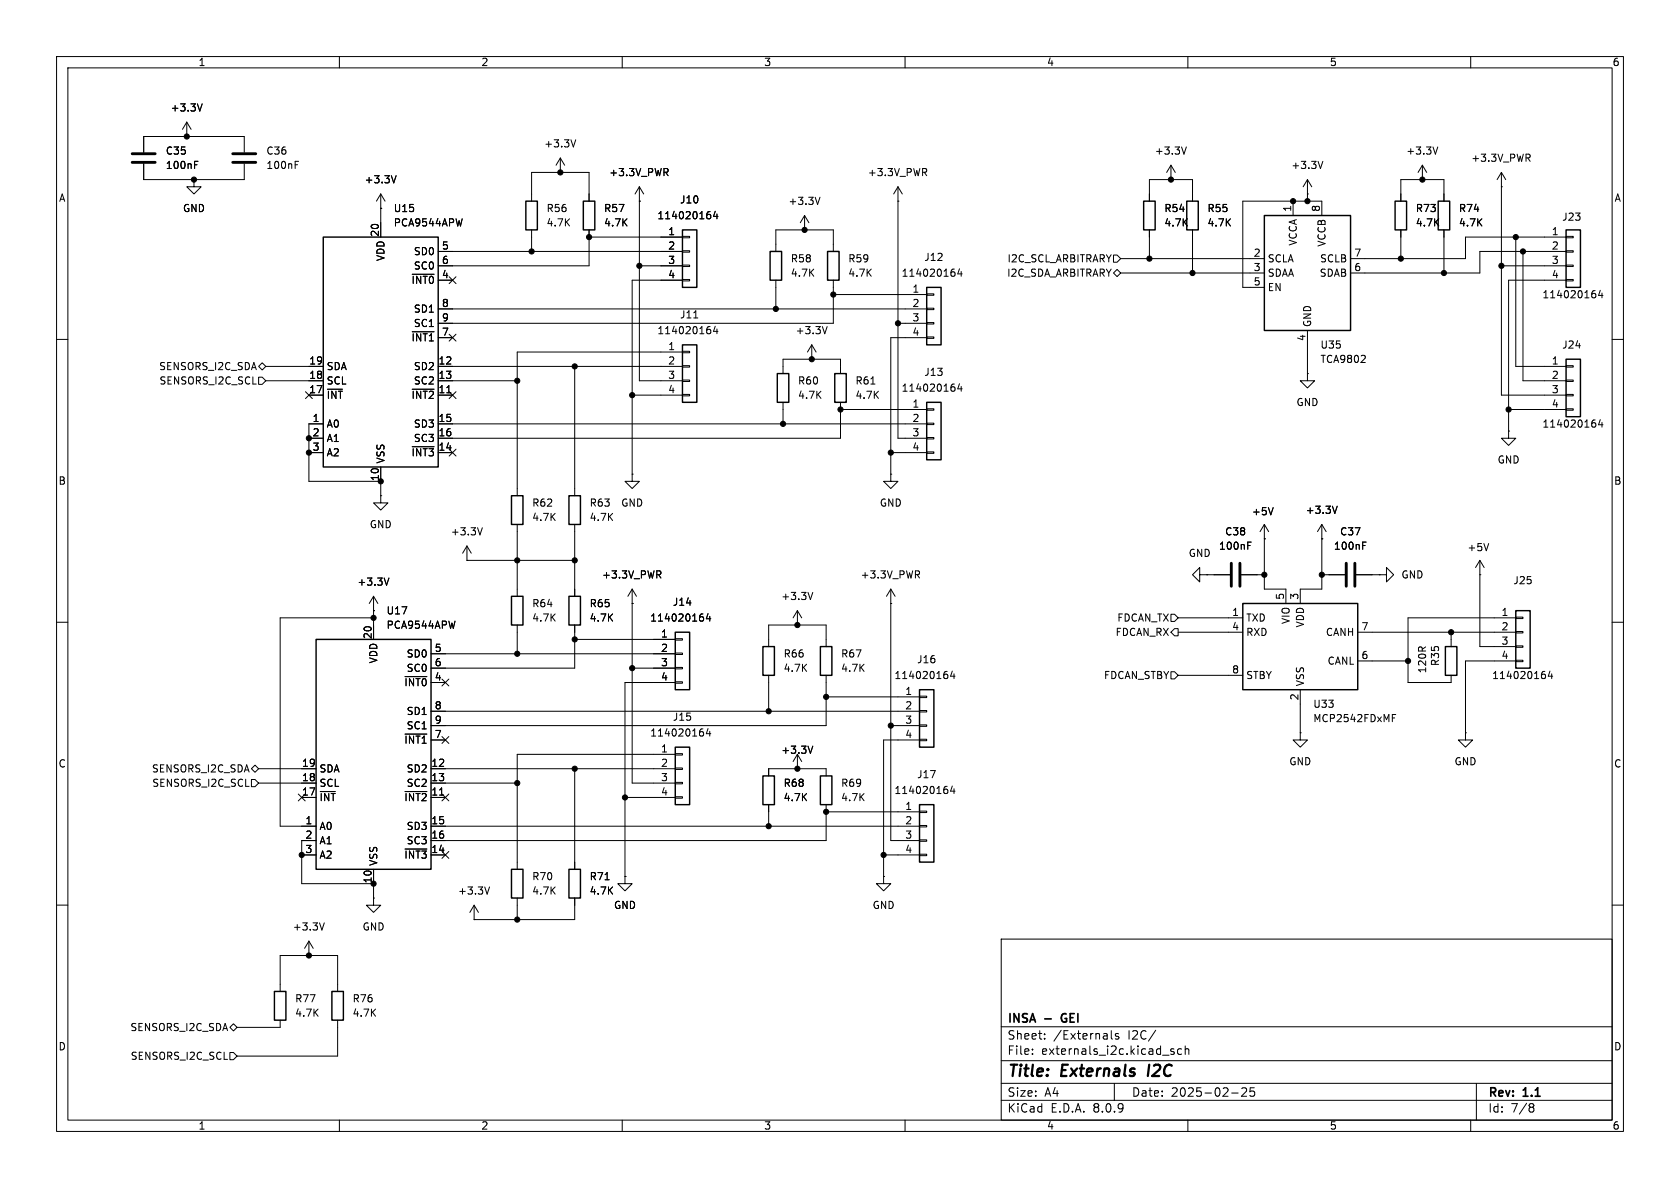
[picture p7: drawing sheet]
<svg xmlns="http://www.w3.org/2000/svg" width="297mm" height="210mm" viewBox="0 0 297 210" stroke-linecap="round" stroke-linejoin="round" font-family="sans-serif">
<g fill="none" stroke="#000" stroke-width=".18">
<path d="M10 10h277v190h-277zM12 12h273v186h-273zM35.7 18.4l-.4 1.2M60 10v2M110 10v2M160 10v2M210 10v2M260 10v2M25.4 26.9v-2.8h17.8v2.8M25.4 29v2.8h17.8v-2.8M33 24.1h.1M33 21.6l-.7 1.3"/>
<path d="M33 21.6v2.5M33 21.6l.8 1.3M34.3 31.8v1.2h1.3l-1.3 1.3-1.3-1.3h1.3M34.3 31.8h.1M34.4 29.1h.4M34.4 28.5h.6M52.2 29.1h.4M52.2 28.5h.6M67.3 36.8h.1M67.3 34.3v7.6M67.3 34.3l-.8 1.3M67.3 34.3l.8 1.3"/>
<path d="M70 31.1l-.4 1.2M81.7 38.7l-.3 1.2M94 35.6v-5.1h10.1v5.1M99.1 30.5h.1M99.1 27.9l-.8 1.3M99.1 27.9v2.6M99.1 27.9l.7 1.3M101.8 24.7l-.4 1.3M113 35.6h.1M113 33v34.3h7.6M113 33l-.7 1.3M113 33l.8 1.3"/>
<path d="M117.7 30.5l.4 .6M117.9 29.8l.2 .2-.1 .3-.1 .2M125.3 37.4h.2M125.4 37.9l.3 .2v.3l-.3 .3M126.4 37.3l-.3 1h.8M126.7 37.8v.9M142.2 38.1l-.7 1.3M142.2 38.1v2.5M142.2 38.1l.8 1.3M145 34.9l-.5 1.2M158.7 35.6h.1M158.7 33v44.5h5.1"/>
<path d="M158.7 33l-.7 1.3M158.7 33l.8 1.3M163.4 30.5l.4 .6M163.6 29.8l.2 .2v.3l-.2 .2M203.2 35.6v-3.8h7.6v3.8M207 31.8h.1M207 29.2l-.8 1.3M207 29.2v2.6M207 29.2l.8 1.3M209.7 26l-.4 1.2M228.6 35.6v2.5M231.1 34.3h.1"/>
<path d="M231.1 31.8l-.7 1.2M231.1 31.8v3.8M231.1 31.8l.8 1.2M233.7 38.1v-2.5h-14v15.2h3.8M233.9 28.5l-.5 1.3M247.6 35.6v-3.8h7.7v3.8M251.5 31.8h.1M251.5 29.2l-.8 1.3M251.5 29.2v2.6M251.5 29.2l.7 1.3M254.2 26l-.4 1.2M265.4 33h.1"/>
<path d="M265.4 30.5v39.4h11.5M265.4 30.5l-.7 1.3M265.4 30.5l.8 1.3M270.1 27.9l.4 .6M270.3 27.2l.2 .3-.1 .3-.1 .1M72.9 48.5h3.8M72.9 58.6h3.8M77.5 49.5h2.5M77.5 44.5h43.1M77.5 59.7h2.5M77.5 54.6h86.3M79.4 59.1l1.2 1.2"/>
<path d="M79.4 48.9l1.2 1.2M80.6 59.1l-1.2 1.2M80.6 48.9l-1.2 1.2M94 40.6v3.9M104.1 40.6v6.4h-26.6M104.1 41.9h16.5M113 47h7.6M120.6 49.4h1.3v.3h-1.3zM120.6 46.9h1.3v.2h-1.3zM120.6 44.3h1.3v.3h-1.3zM120.6 41.8h1.3v.2h-1.3zM120.6 49.5h-8.8v34.3"/>
<path d="M122.6 56.2h.8M125.3 57.7h.2M125.4 58.2l.3 .3v.3l-.3 .2M126.4 57.7l-.3 .9h.8M126.7 58.2v.8M137.2 44.5v-3.9h10.1v3.9M137.2 49.5v5.1M142.2 40.6h.1M146.2 57.7l-.4 1.3M147.3 49.5v7.7h-69.8M147.3 52.1h16.5M158.7 57.2h5.1"/>
<path d="M163.8 59.6h1.3v.2h-1.3zM163.8 57h1.3v.3h-1.3zM163.8 54.5h1.3v.2h-1.3zM163.8 51.9h1.3v.3h-1.3zM163.8 59.7h-6.3v24.1M168.5 47.6h.2M168.6 48.1l.2 .2v.3l-.2 .2M169.6 47.5l-.3 .9h.8M169.9 48v.8M196.8 45.1h.7l.6 .6-.6 .7h-.7zM196.8 48.3l.7-.7 .6 .7-.6 .6zM198.1 45.7h25.4"/>
<path d="M198.1 48.3h25.4M203.2 40.6v5.1M210.8 40.6v7.7M231.1 58.4v7.6M247.6 40.6v5.1M255.3 40.6v7.7M265.4 47h11.5M268 41.9v22.9h8.9M269.2 44.5v22.8h7.7M276.9 49.4h1.2v.3h-1.2zM276.9 46.9h1.2v.2h-1.2zM276.9 44.3h1.2v.3h-1.2z"/>
<path d="M276.9 41.8h1.2v.2h-1.2zM276.9 41.9h-17.8v3.8h-20.3M276.9 44.5h-15.3v3.8h-22.8M276.9 49.5h-10.2v26.7M281.8 51.4h.2M281.9 51.9l.2 .2v.3l-.2 .2M282.9 51.3l-.3 .9h.8M283.2 51.8v.8M10 60h2M45.7 64.8l.7-.7 .6 .7-.6 .6zM45.7 66.7h.7l.6 .6-.6 .6h-.7zM47 64.8h10.1"/>
<path d="M47 67.3h10.1M54 69.2l1.2 1.3M54.6 69.9h2.5M54.6 77.5h2.5M55.2 69.2l-1.2 1.3M57.1 74.9h-2.5v10.2h12.7M72.9 68.8h3.8M72.9 79h3.8M77.5 64.8h43.1M77.5 67.3h13.9M77.5 69.9h2.5M77.5 74.9h86.3"/>
<path d="M79 69.4h.7M79.4 79.4l1.2 1.2M79.4 69.2l1.2 1.3M80.6 79.4l-1.2 1.2M80.6 69.2l-1.2 1.3M101.6 64.8v22.8M111.8 69.9h8.8M120.6 69.7h1.3v.3h-1.3zM120.6 67.2h1.3v.2h-1.3zM120.6 64.6h1.3v.3h-1.3zM120.6 62.1h1.3v.3h-1.3zM120.6 62.2h-29.2v25.4"/>
<path d="M138.4 66v-2.5h10.2v2.5M138.4 71.1v3.8M143.5 63.5h.1M143.5 61l-.8 1.2M143.5 61v2.5M143.5 61l.8 1.2M148.6 72.4h15.2M148.6 71.1v6.4h-71.1M154 67.9h.7M163.8 79.9h1.3v.2h-1.3zM163.8 77.3h1.3v.3h-1.3zM163.8 74.8h1.3v.3h-1.3z"/>
<path d="M163.8 72.3h1.3v.2h-1.3zM168.5 67.9h.2M168.6 68.4l.2 .2v.3l-.2 .3M169.6 67.8l-.3 .9h.8M169.9 68.3v.9M231.1 66v1.3h1.3l-1.3 1.3-1.2-1.3h1.2M231.1 66h.1M240.6 64.1h.8M241.3 62.9v.5M266.7 76.2v1.3h1.3l-1.3 1.2-1.3-1.2h1.3M266.7 76.2h.1M266.7 72.4h10.2"/>
<path d="M276.9 72.3h1.2v.2h-1.2zM276.9 69.7h1.2v.3h-1.2zM276.9 67.2h1.2v.2h-1.2zM276.9 64.6h1.2v.3h-1.2zM281.8 74.2h.2M281.9 74.7l.2 .3v.3l-.2 .2M282.9 74.2l-.3 .9h.8M283.2 74.7v.8M285 60h2M54.6 80h2.5M67.3 87.6v1.3h1.3l-1.3 1.3-1.3-1.3h1.3M67.3 87.6h.1"/>
<path d="M67.3 82.6v5M77.5 80h2.5M82.5 99.1h.1M82.5 96.5l-.7 1.3M82.5 96.5v2.6M82.5 96.5l.8 1.3M82.5 99.1h19.1M85.3 93.3l-.5 1.3M91.4 92.7v12.7M101.6 92.7v12.7M111.8 83.8v1.3h1.2l-1.2 1.3-1.3-1.3h1.3M111.8 83.8h.1"/>
<path d="M157.5 83.8v1.3h1.2l-1.2 1.3-1.3-1.3h1.3M157.5 83.8h.1M157.5 80h6.3M220.6 96.4h.4M220.6 95.8h.6M223.5 95.3h.1M223.5 92.7l-.7 1.3M223.5 92.7v11.4h3.8v2.6M223.5 92.7l.8 1.3M225.1 89.7l-.4 1.3M233.7 95.3h.1M233.7 92.7v11.4h-3.8v2.6"/>
<path d="M233.7 92.7l-.8 1.3M233.7 92.7l.7 1.3M236.4 89.5l-.4 1.2M240.9 96.4h.4M240.9 95.8h.6M261.6 99.1l-.7 1.2M261.6 99.1v15.2h6.4M261.6 99.1l.8 1.2M263.2 96.1l-.4 1.3M10 110h2M66 108h.1M66 109.2h-16.5v36.9h6.4"/>
<path d="M66 105.4v7.6M66 105.4l-.7 1.3M66 105.4l.8 1.3M68.8 102.2l-.5 1.2M71.6 119.6h3.9M76.2 115.6h43.2M80.4 109.8l-.3 1.3M91.4 110.5v5.1M101.6 110.5v7.6h-25.4M101.6 113h17.8M111.8 106.7h.1M111.8 104.1v34.3h7.6"/>
<path d="M111.8 118.1h7.6M111.8 104.1l-.8 1.3M111.8 104.1l.7 1.3M116.4 101.6l.4 .6M116.6 100.9l.2 .3v.3l-.2 .1M119.4 118h1.2v.2h-1.2zM119.4 115.4h1.2v.3h-1.2zM119.4 112.9h1.2v.3h-1.2zM124 108.5h.3M124.1 109l.3 .3v.3l-.3 .2M125.2 108.5l-.3 .9h.8M125.5 109v.8"/>
<path d="M135.9 114.3v-3.8h10.1v3.8M135.9 119.4v6.3M141 110.5h.1M141 108v2.5M141 108l-.8 1.2M141 108l.7 1.2M143.7 104.7l-.4 1.3M146 119.4v8.9h-69.8M157.5 106.7h.1M157.5 104.1v44.5h5.1M157.5 104.1l-.8 1.3M157.5 104.1l.7 1.3"/>
<path d="M162.1 101.6l.5 .6M162.3 100.9l.3 .3-.1 .3-.2 .1M167.2 118.7h.2M167.3 119.2l.3 .2v.3l-.3 .3M168.4 118.6l-.3 .9h.7M168.7 119.1v.9M207 118.7h.6l.7 .7-.7 .6h-.6zM207 108.6h.6l.7 .6-.7 .7h-.6zM207.6 111.1h.7v1.3h-.7l-.6-.6zM208.3 109.2h11.4M208.3 111.8h11.4M208.3 119.4h11.4"/>
<path d="M212.1 101.6v-1.3l-1.3 1.3 1.3 1.3v-1.3h1.3M213.4 101.6h.1M213.4 101.6h4M219.5 101.6h4M233.7 101.6h4M239.8 101.6h4M240 111.8h28M240 116.8h8.9M243.8 101.6h1.3v-1.3l1.3 1.3-1.3 1.3v-1.3M243.8 101.6h.1M256.5 111.8v2.5M261.6 101.6h.1"/>
<path d="M268 116.7h1.2v.3h-1.2zM268 114.2h1.2v.2h-1.2zM268 111.6h1.2v.3h-1.2zM268 109.1h1.2v.2h-1.2zM268 109.2h-19.1v11.5h7.6v-1.3M268 116.8h-8.9v12.7M272.9 118.7h.2M273 119.2l.2 .2v.3l-.2 .3M274 118.6l-.3 .9h.8M274.3 119.1v.9M285 110h2M44.4 137.8h.7l.6 .6-.6 .7h-.7z"/>
<path d="M44.4 135.9l.7-.6 .6 .6-.6 .6zM45.7 135.9h10.2M45.7 138.4h10.2M71.6 139.9h3.9M71.6 129.8h3.9M76.2 135.9h43.2M76.2 138.4h15.2M76.2 120.7h2.5M76.2 130.8h2.5M76.2 125.7h86.4M78.1 120l1.2 1.3M78.1 130.2l1.2 1.2"/>
<path d="M79.3 120l-1.2 1.3M79.3 130.2l-1.2 1.2M101.6 135.9v17.8M119.4 120.5h1.2v.3h-1.2zM119.4 138.3h1.2v.3h-1.2zM119.4 135.8h1.2v.2h-1.2zM119.4 133.2h1.2v.3h-1.2zM119.4 120.7h-8.9v34.2M119.4 133.4h-28v20.3M124 128.8h.3M124.1 129.3l.3 .3v.3l-.3 .2M125.2 128.8l-.3 .9h.8"/>
<path d="M125.5 129.3v.8M135.9 137.2v-1.3h10.1v1.3M141 135.9h.1M141 133.4l-.8 1.2M141 133.4v2.5M141 133.4l.7 1.2M143.7 131.9l-.4 1.3M146 123.2h16.6M157.5 128.3h5.1M162.6 130.7h1.2v.2h-1.2zM162.6 128.1h1.2v.3h-1.2zM162.6 125.6h1.2v.3h-1.2z"/>
<path d="M162.6 123.1h1.2v.2h-1.2zM162.6 130.8h-6.4v24.1M167.2 139h.2M167.3 139.5l.3 .2v.3l-.3 .3M168.4 138.9l-.3 1h.7M168.7 139.4v.9M229.9 129.5v1.3h1.2l-1.2 1.3-1.3-1.3h1.3M229.9 129.5h.1M229.9 121.9v7.6M246.1 126.9h.5M246.1 126.3h.6M259.1 129.5v1.3h1.2l-1.2 1.3-1.3-1.3h1.3"/>
<path d="M259.1 129.5h.1M52.7 140.4l1.2 1.2M53.3 141h2.6M53.3 151.1h2.6M53.9 140.4l-1.2 1.2M55.9 148.6h-2.6v7.6h12.7M66 158.8v1.2h1.3l-1.3 1.3-1.2-1.3h1.2M66 158.8h.1M66 153.7v5.1M71.6 150.1h3.9M76.2 146.1h86.4M76.2 141h2.5"/>
<path d="M76.2 151.1h2.5M77.7 140.6h.7M78.1 150.5l1.2 1.2M78.1 140.4l1.2 1.2M79.3 150.5l-1.2 1.2M79.3 140.4l-1.2 1.2M86.5 156.8l-.4 1.3M91.4 158.8v3.8M101.6 158.8v3.8h-17.8M107 155.5h.7M110.5 154.9v1.3h1.3l-1.3 1.3-1.3-1.3h1.3M110.5 154.9h.1"/>
<path d="M110.5 141h8.9M119.4 140.8h1.2v.3h-1.2zM135.9 142.2v3.9M146 142.2v6.4h-69.8M146 143.5h16.6M156.2 154.9v1.3h1.3l-1.3 1.3-1.3-1.3h1.3M156.2 154.9h.1M156.2 151.1h6.4M162.6 151h1.2v.3h-1.2zM162.6 148.5h1.2v.2h-1.2zM162.6 145.9h1.2v.3h-1.2zM162.6 143.4h1.2v.2h-1.2z"/>
<path d="M10 160h2M49.5 175.3v-6.4h10.2v6.4M54.6 168.9h.1M54.6 166.4l-.8 1.2M54.6 166.4v2.5M54.6 166.4l.8 1.2M57.3 163.1l-.4 1.3M83.8 162.6h.1M83.8 160l-.7 1.3M83.8 160v2.6M83.8 160l.8 1.3M177 166h108v32h-108z"/>
<path d="M285 160h2M40.6 181.6l.7-.6 .6 .6-.6 .6zM40.6 186.1h.7l.6 .6-.6 .6h-.7zM49.5 180.3v1.3h-7.6M59.7 180.3v6.4h-17.8M60 198v2M110 198v2M160 198v2M177 194.5h108M177 191.5h108M177 187.5h108M177 181.5h108"/>
<path d="M182.5 186.3v.1M182.5 185.5v.1M184.7 183.6v.1M184.7 182.8v.1M196.5 182.2v1.3l.2 .2M197 191.5v3M197.7 182.8l-.3-.1-.2 .2v.2l.5 .2v.3h-.5M204.3 182.1l-1.3 2M207.5 185.5l-.3-.1-.2 .2v.2l.5 .2v.3h-.5M208.9 185.5l-.4-.1-.3 .3v.4l.1 .2h.6M209.5 185.5l.2-.1 .4 .1 .1 .9M209.5 184.9v1.5"/>
<path d="M210 198v2M217.7 193.2h1.2M219.5 192.4l.6-.1 .2 .1 .1 .3-.9 1.1h.9M221.7 192.3h-.7v.7l.2-.1h.5l.1 .3-.1 .5-.2 .1-.5-.1M260 198v2M261 191.5v6.5M270.6 195.1l.4 .1 .2 .2-.3 .3M270.6 195.7h.3M270.9 195.7l.2 .2 .1 .4-.2 .2-.4 .1"/>
</g>
<path d="M203.2 188.2l-.3 2" fill="none" stroke="#000" stroke-width=".4"/>
<path d="M187.8 179.4l-.2 .4 .2 .7" fill="none" stroke="#000" stroke-width=".3"/>
<g fill="none" stroke="#000" stroke-width=".25">
<path d="M93 35.6h2v5h-2zM103.1 35.6h2.1v5h-2.1zM202.2 35.6h2v5h-2zM209.8 35.6h2v5h-2zM223.5 38.1h15.3v20.3h-15.3zM246.6 35.6h2.1v5h-2.1zM254.3 35.6h2v5h-2zM57.1 41.9h20.4v40.7h-20.4zM120.6 40.6h2.6v10.2h-2.6zM136.1 44.5h2.1v5h-2.1zM146.3 44.5h2v5h-2zM163.8 50.8h2.6v10.2h-2.6z"/>
<path d="M276.9 40.6h2.5v10.2h-2.5zM120.6 61h2.6v10.1h-2.6zM137.4 66h2v5.1h-2zM147.6 66h2v5.1h-2zM163.8 71.1h2.6v10.2h-2.6zM276.9 63.5h2.5v10.2h-2.5zM90.4 87.6h2.1v5.1h-2.1zM100.6 87.6h2v5.1h-2zM55.9 113h20.3v40.7h-20.3zM90.4 105.4h2.1v5.1h-2.1zM100.6 105.4h2v5.1h-2zM119.4 111.8h2.5v10.1h-2.5z"/>
<path d="M134.9 114.3h2v5.1h-2zM145 114.3h2.1v5.1h-2.1zM219.7 106.7h20.3v15.2h-20.3zM255.5 114.3h2.1v5.1h-2.1zM268 108h2.5v10.1h-2.5zM119.4 132.1h2.5v10.1h-2.5zM134.9 137.2h2v5h-2zM145 137.2h2.1v5h-2.1zM162.6 121.9h2.5v10.2h-2.5zM90.4 153.7h2.1v5.1h-2.1zM100.6 153.7h2v5.1h-2zM162.6 142.2h2.5v10.2h-2.5z"/>
<path d="M48.5 175.3h2v5h-2zM58.7 175.3h2v5h-2z"/>
</g>
<path d="M23.4 28.7h4M23.4 27.2h4M41.1 28.7h4.1M41.1 27.2h4.1M217.7 99.6v4M219.2 99.6v4M238 99.6v4M239.5 99.6v4" fill="none" stroke="#000" stroke-width=".51"/>
<g fill="#000" stroke="#000" stroke-width=".18">
<circle cx="33" cy="24.1" r=".46"/>
<circle cx="34.3" cy="31.8" r=".46"/>
<circle cx="99.1" cy="30.5" r=".46"/>
<circle cx="207" cy="31.8" r=".46"/>
<circle cx="228.6" cy="35.6" r=".46"/>
<circle cx="231.1" cy="35.6" r=".46"/>
<circle cx="251.5" cy="31.8" r=".46"/>
<circle cx="94" cy="44.5" r=".46"/>
<circle cx="104.1" cy="41.9" r=".46"/>
<circle cx="113" cy="47" r=".46"/>
<circle cx="137.2" cy="54.6" r=".46"/>
<circle cx="142.2" cy="40.6" r=".46"/>
<circle cx="147.3" cy="52.1" r=".46"/>
<circle cx="158.7" cy="57.2" r=".46"/>
<circle cx="203.2" cy="45.7" r=".46"/>
<circle cx="210.8" cy="48.3" r=".46"/>
<circle cx="247.6" cy="45.7" r=".46"/>
<circle cx="255.3" cy="48.3" r=".46"/>
<circle cx="265.4" cy="47" r=".46"/>
<circle cx="268" cy="41.9" r=".46"/>
<circle cx="269.2" cy="44.5" r=".46"/>
<circle cx="54.6" cy="77.5" r=".46"/>
<circle cx="91.4" cy="67.3" r=".46"/>
<circle cx="101.6" cy="64.8" r=".46"/>
<circle cx="111.8" cy="69.9" r=".46"/>
<circle cx="138.4" cy="74.9" r=".46"/>
<circle cx="143.5" cy="63.5" r=".46"/>
<circle cx="148.6" cy="72.4" r=".46"/>
<circle cx="266.7" cy="72.4" r=".46"/>
<circle cx="54.6" cy="80" r=".46"/>
<circle cx="67.3" cy="85.1" r=".46"/>
<circle cx="91.4" cy="99.1" r=".46"/>
<circle cx="101.6" cy="99.1" r=".46"/>
<circle cx="157.5" cy="80" r=".46"/>
<circle cx="66" cy="109.2" r=".46"/>
<circle cx="91.4" cy="115.6" r=".46"/>
<circle cx="101.6" cy="113" r=".46"/>
<circle cx="111.8" cy="118.1" r=".46"/>
<circle cx="141" cy="110.5" r=".46"/>
<circle cx="223.5" cy="101.6" r=".46"/>
<circle cx="233.7" cy="101.6" r=".46"/>
<circle cx="248.9" cy="116.8" r=".46"/>
<circle cx="256.5" cy="111.8" r=".46"/>
<circle cx="91.4" cy="138.4" r=".46"/>
<circle cx="101.6" cy="135.9" r=".46"/>
<circle cx="135.9" cy="125.7" r=".46"/>
<circle cx="141" cy="135.9" r=".46"/>
<circle cx="146" cy="123.2" r=".46"/>
<circle cx="157.5" cy="128.3" r=".46"/>
<circle cx="53.3" cy="151.1" r=".46"/>
<circle cx="66" cy="156.2" r=".46"/>
<circle cx="110.5" cy="141" r=".46"/>
<circle cx="135.9" cy="146.1" r=".46"/>
<circle cx="146" cy="143.5" r=".46"/>
<circle cx="156.2" cy="151.1" r=".46"/>
<circle cx="54.6" cy="168.9" r=".46"/>
<circle cx="91.4" cy="162.6" r=".46"/>
</g>
<g font-size="2.8">
<text x="178" y="190.9">Title:</text>
<text x="187.7" y="190.9">Externals</text>
<text x="203.8" y="190.9">I2C</text>
</g>
<g font-size="2.1">
<text x="178" y="184">Sheet:</text>
<text x="178" y="181.2">INSA</text>
<text x="184.7" y="181.2">-</text>
<text x="186.2" y="184">/Externals</text>
<text x="188.3" y="181.2">GEI</text>
<text x="199.5" y="184">I2C/</text>
<text x="178" y="186.7">File:</text>
<text x="184.1" y="186.7">externals_i2c.kicad_sch</text>
<text x="178" y="196.9">KiCad</text>
<text x="178" y="194.1">Size:</text>
<text x="184.7" y="194.1">A4</text>
<text x="185.7" y="196.9">E.D.A.</text>
<text x="193.3" y="196.9">8.0.9</text>
<text x="200" y="194.1">Date:</text>
<text x="207" y="194.1">2025-02-25</text>
<text x="263" y="194.3">Rev:</text>
<text x="263" y="196.9">Id:</text>
<text x="267.1" y="196.9">7/8</text>
<text x="269.4" y="194.3">1.1</text>
</g>
<g font-size="1.8">
<text x="35" y="11.9">1</text>
<text x="85" y="11.9">2</text>
<text x="135" y="11.9">3</text>
<text x="185" y="11.9">4</text>
<text x="235" y="11.9">5</text>
<text x="285" y="11.9">6</text>
<text x="30.1" y="19.9">+3.3V</text>
<text x="29.2" y="27.5">C35</text>
<text x="47" y="27.5">C36</text>
<text x="96.1" y="26.3">+3.3V</text>
<text x="204.1" y="27.5">+3.3V</text>
<text x="248.5" y="27.5">+3.3V</text>
<text x="260" y="28.8">+3.3V_PWR</text>
<text x="10.3" y="35.9">A</text>
<text x="29.2" y="30.1">100nF</text>
<text x="47" y="30.1">100nF</text>
<text x="64.4" y="32.6">+3.3V</text>
<text x="107.6" y="31.3">+3.3V_PWR</text>
<text x="153.3" y="31.3">+3.3V_PWR</text>
<text x="228.2" y="30.1">+3.3V</text>
<text x="285.3" y="35.9">A</text>
<text x="32.3" y="37.7">GND</text>
<text x="67.1" y="42" transform="rotate(-90 67.1 42)">20</text>
<text x="69.5" y="37.7">U15</text>
<text x="69.5" y="40.2">PCA9544APW</text>
<text x="96.5" y="37.7">R56</text>
<text x="96.5" y="40.2">4.7K</text>
<text x="106.7" y="37.7">R57</text>
<text x="106.7" y="40.2">4.7K</text>
<text x="116.1" y="39">114020164</text>
<text x="118" y="41.7">1</text>
<text x="120.1" y="36.2">J10</text>
<text x="139.3" y="36.4">+3.3V</text>
<text x="205.7" y="37.7">R54</text>
<text x="205.7" y="40.2">4.7K</text>
<text x="213.4" y="37.7">R55</text>
<text x="213.4" y="40.2">4.7K</text>
<text x="228.3" y="37.5" transform="rotate(-90 228.3 37.5)">1</text>
<text x="233.4" y="37.5" transform="rotate(-90 233.4 37.5)">8</text>
<text x="250.2" y="37.7">R73</text>
<text x="250.2" y="40.2">4.7K</text>
<text x="257.8" y="37.7">R74</text>
<text x="257.8" y="40.2">4.7K</text>
<text x="274.2" y="41.7">1</text>
<text x="276.1" y="39.2">J23</text>
<text x="68.2" y="46.2" transform="rotate(-90 68.2 46.2)">VDD</text>
<text x="73.1" y="45.3">SD0</text>
<text x="73.1" y="47.9">SC0</text>
<text x="78" y="44.2">5</text>
<text x="78" y="46.7">6</text>
<text x="118" y="44.2">2</text>
<text x="118" y="46.7">3</text>
<text x="139.7" y="46.6">R58</text>
<text x="149.9" y="46.6">R59</text>
<text x="163.3" y="46.3">J12</text>
<text x="178" y="46.6">I2C_SCL_ARBITRARY</text>
<text x="221.5" y="45.5">2</text>
<text x="224" y="46.6">SCLA</text>
<text x="229.5" y="43.5" transform="rotate(-90 229.5 43.5)">VCCA</text>
<text x="233.3" y="46.6">SCLB</text>
<text x="234.5" y="43.7" transform="rotate(-90 234.5 43.7)">VCCB</text>
<text x="239.3" y="45.5">7</text>
<text x="274.2" y="44.2">2</text>
<text x="274.2" y="46.7">3</text>
<text x="72.6" y="50.4">~{INT0}</text>
<text x="78" y="49.3">4</text>
<text x="118" y="49.3">4</text>
<text x="139.7" y="49.1">4.7K</text>
<text x="149.9" y="49.1">4.7K</text>
<text x="159.3" y="49.1">114020164</text>
<text x="161.2" y="51.8">1</text>
<text x="178" y="49.1">I2C_SDA_ARBITRARY</text>
<text x="221.5" y="48">3</text>
<text x="221.5" y="50.5">5</text>
<text x="224" y="49.1">SDAA</text>
<text x="224" y="51.7">EN</text>
<text x="233.2" y="49.1">SDAB</text>
<text x="239.3" y="48">6</text>
<text x="272.6" y="52.9">114020164</text>
<text x="274.2" y="49.3">4</text>
<text x="73.1" y="55.5">SD1</text>
<text x="73.1" y="58">SC1</text>
<text x="78" y="59.4">7</text>
<text x="78" y="54.4">8</text>
<text x="78" y="56.9">9</text>
<text x="116.1" y="59.3">114020164</text>
<text x="120.1" y="56.5">J11</text>
<text x="140.6" y="59.3">+3.3V</text>
<text x="161.2" y="54.4">2</text>
<text x="161.2" y="56.9">3</text>
<text x="161.2" y="59.4">4</text>
<text x="232" y="57.9" transform="rotate(-90 232 57.9)">GND</text>
<text x="28" y="65.6">SENSORS_I2C_SDA</text>
<text x="54.6" y="64.5">19</text>
<text x="57.7" y="65.6">SDA</text>
<text x="72.6" y="60.6">~{INT1}</text>
<text x="73.1" y="65.6">SD2</text>
<text x="77.4" y="64.5">12</text>
<text x="118" y="62">1</text>
<text x="118" y="64.5">2</text>
<text x="230.9" y="60.4" transform="rotate(-90 230.9 60.4)">4</text>
<text x="233.3" y="61.8">U35</text>
<text x="233.3" y="64.4">TCA9802</text>
<text x="274.2" y="64.5">1</text>
<text x="276.1" y="61.8">J24</text>
<text x="28.1" y="68.2">SENSORS_I2C_SCL</text>
<text x="54.6" y="69.6">17</text>
<text x="54.6" y="67.1">18</text>
<text x="57.7" y="70.7">~{INT}</text>
<text x="57.7" y="68.2">SCL</text>
<text x="72.6" y="70.7">~{INT2}</text>
<text x="73.1" y="68.2">SC2</text>
<text x="77.4" y="69.6">11</text>
<text x="77.4" y="67.1">13</text>
<text x="118" y="67.1">3</text>
<text x="118" y="69.6">4</text>
<text x="141" y="68.2">R60</text>
<text x="141" y="70.7">4.7K</text>
<text x="151.1" y="68.2">R61</text>
<text x="151.1" y="70.7">4.7K</text>
<text x="159.3" y="69.4">114020164</text>
<text x="163.3" y="66.6">J13</text>
<text x="229.1" y="72">GND</text>
<text x="274.2" y="67.1">2</text>
<text x="274.2" y="69.6">3</text>
<text x="55.2" y="74.7">1</text>
<text x="55.2" y="77.2">2</text>
<text x="57.7" y="75.8">A0</text>
<text x="73.1" y="75.8">SD3</text>
<text x="77.4" y="74.7">15</text>
<text x="77.4" y="77.2">16</text>
<text x="161.2" y="72.1">1</text>
<text x="161.2" y="74.7">2</text>
<text x="161.2" y="77.2">3</text>
<text x="272.6" y="75.8">114020164</text>
<text x="274.2" y="72.1">4</text>
<text x="55.2" y="79.8">3</text>
<text x="57.7" y="78.3">A1</text>
<text x="57.7" y="80.9">A2</text>
<text x="68.2" y="82" transform="rotate(-90 68.2 82)">VSS</text>
<text x="72.6" y="80.9">~{INT3}</text>
<text x="73.1" y="78.3">SC3</text>
<text x="77.4" y="79.8">14</text>
<text x="161.2" y="79.8">4</text>
<text x="264.7" y="82.1">GND</text>
<text x="10.3" y="85.9">B</text>
<text x="67.1" y="85.1" transform="rotate(-90 67.1 85.1)">10</text>
<text x="94" y="89.8">R62</text>
<text x="104.1" y="89.8">R63</text>
<text x="109.7" y="89.8">GND</text>
<text x="155.4" y="89.8">GND</text>
<text x="285.3" y="85.9">B</text>
<text x="65.3" y="93.6">GND</text>
<text x="79.6" y="94.8">+3.3V</text>
<text x="94" y="92.3">4.7K</text>
<text x="104.1" y="92.3">4.7K</text>
<text x="216.5" y="94.8">C38</text>
<text x="221.2" y="91.3">+5V</text>
<text x="230.7" y="91">+3.3V</text>
<text x="236.8" y="94.8">C37</text>
<text x="210.1" y="98.7">GND</text>
<text x="215.4" y="97.4">100nF</text>
<text x="235.7" y="97.4">100nF</text>
<text x="259.3" y="97.6">+5V</text>
<text x="63.1" y="103.7">+3.3V</text>
<text x="94" y="107.5">R64</text>
<text x="104.1" y="107.5">R65</text>
<text x="106.3" y="102.5">+3.3V_PWR</text>
<text x="118.9" y="107.3">J14</text>
<text x="138" y="106.3">+3.3V</text>
<text x="152.1" y="102.5">+3.3V_PWR</text>
<text x="227.1" y="106.1" transform="rotate(-90 227.1 106.1)">5</text>
<text x="229.6" y="106.1" transform="rotate(-90 229.6 106.1)">3</text>
<text x="247.7" y="102.5">GND</text>
<text x="267.4" y="103.5">J25</text>
<text x="65.8" y="113.1" transform="rotate(-90 65.8 113.1)">20</text>
<text x="68.2" y="108.8">U17</text>
<text x="68.2" y="111.4">PCA9544APW</text>
<text x="94" y="110.1">4.7K</text>
<text x="104.1" y="110.1">4.7K</text>
<text x="114.9" y="110.1">114020164</text>
<text x="116.8" y="112.8">1</text>
<text x="197.1" y="112.6">FDCAN_RX</text>
<text x="197.4" y="110.1">FDCAN_TX</text>
<text x="217.7" y="109">1</text>
<text x="217.7" y="111.5">4</text>
<text x="220.2" y="110.1">TXD</text>
<text x="220.2" y="112.6">RXD</text>
<text x="228.2" y="110.4" transform="rotate(-90 228.2 110.4)">VIO</text>
<text x="230.7" y="111" transform="rotate(-90 230.7 111)">VDD</text>
<text x="234.3" y="112.6">CANH</text>
<text x="240.6" y="111.5">7</text>
<text x="265.4" y="109">1</text>
<text x="265.4" y="111.5">2</text>
<text x="66.9" y="117.4" transform="rotate(-90 66.9 117.4)">VDD</text>
<text x="71.8" y="116.4">SD0</text>
<text x="71.8" y="119">SC0</text>
<text x="76.8" y="115.3">5</text>
<text x="76.8" y="117.9">6</text>
<text x="116.8" y="115.3">2</text>
<text x="116.8" y="117.9">3</text>
<text x="138.4" y="116.4">R66</text>
<text x="138.4" y="119">4.7K</text>
<text x="148.6" y="116.4">R67</text>
<text x="148.6" y="119">4.7K</text>
<text x="162" y="117.4">J16</text>
<text x="217.7" y="119.1">8</text>
<text x="234.6" y="117.7">CANL</text>
<text x="240.6" y="116.6">6</text>
<text x="252.3" y="119.1" transform="rotate(-90 252.3 119.1)">120R</text>
<text x="254.6" y="117.8" transform="rotate(-90 254.6 117.8)">R35</text>
<text x="265.4" y="114">3</text>
<text x="265.4" y="116.6">4</text>
<text x="71.4" y="121.5">~{INT0}</text>
<text x="76.8" y="120.4">4</text>
<text x="76.8" y="125.5">8</text>
<text x="116.8" y="120.4">4</text>
<text x="158" y="120.2">114020164</text>
<text x="159.9" y="122.9">1</text>
<text x="159.9" y="125.5">2</text>
<text x="195.1" y="120.2">FDCAN_STBY</text>
<text x="220.2" y="120.2">STBY</text>
<text x="229.6" y="123.9" transform="rotate(-90 229.6 123.9)">2</text>
<text x="230.7" y="121.4" transform="rotate(-90 230.7 121.4)">VSS</text>
<text x="232.1" y="125.3">U33</text>
<text x="263.7" y="120.2">114020164</text>
<text x="71.4" y="131.7">~{INT1}</text>
<text x="71.8" y="126.6">SD1</text>
<text x="71.8" y="129.1">SC1</text>
<text x="76.8" y="130.6">7</text>
<text x="76.8" y="128">9</text>
<text x="114.9" y="130.4">114020164</text>
<text x="118.9" y="127.6">J15</text>
<text x="159.9" y="128">3</text>
<text x="159.9" y="130.6">4</text>
<text x="232.1" y="127.9">MCP2542FDxMF</text>
<text x="10.3" y="135.9">C</text>
<text x="26.8" y="136.8">SENSORS_I2C_SDA</text>
<text x="53.3" y="135.6">19</text>
<text x="56.4" y="136.8">SDA</text>
<text x="71.8" y="136.8">SD2</text>
<text x="76.2" y="135.6">12</text>
<text x="116.8" y="133.1">1</text>
<text x="116.8" y="135.6">2</text>
<text x="138" y="133.5">+3.3V</text>
<text x="162" y="137.8">J17</text>
<text x="227.8" y="135.5">GND</text>
<text x="257" y="135.5">GND</text>
<text x="285.3" y="135.9">C</text>
<text x="26.8" y="139.3">SENSORS_I2C_SCL</text>
<text x="53.3" y="140.7">17</text>
<text x="53.3" y="138.2">18</text>
<text x="56.4" y="141.8">~{INT}</text>
<text x="56.4" y="139.3">SCL</text>
<text x="71.4" y="141.8">~{INT2}</text>
<text x="71.8" y="139.3">SC2</text>
<text x="76.2" y="140.7">11</text>
<text x="76.2" y="138.2">13</text>
<text x="116.8" y="138.2">3</text>
<text x="116.8" y="140.7">4</text>
<text x="138.4" y="139.3">R68</text>
<text x="138.4" y="141.8">4.7K</text>
<text x="148.6" y="139.3">R69</text>
<text x="148.6" y="141.8">4.7K</text>
<text x="158" y="140.6">114020164</text>
<text x="159.9" y="143.3">1</text>
<text x="53.9" y="145.8">1</text>
<text x="53.9" y="148.3">2</text>
<text x="56.4" y="146.9">A0</text>
<text x="56.4" y="149.5">A1</text>
<text x="71.8" y="146.9">SD3</text>
<text x="71.8" y="149.5">SC3</text>
<text x="76.2" y="145.8">15</text>
<text x="76.2" y="148.3">16</text>
<text x="159.9" y="145.8">2</text>
<text x="159.9" y="148.3">3</text>
<text x="53.9" y="150.9">3</text>
<text x="56.4" y="152">A2</text>
<text x="66.9" y="153.2" transform="rotate(-90 66.9 153.2)">VSS</text>
<text x="71.4" y="152">~{INT3}</text>
<text x="76.2" y="150.9">14</text>
<text x="94" y="155.8">R70</text>
<text x="104.1" y="155.8">R71</text>
<text x="159.9" y="150.9">4</text>
<text x="65.8" y="156.3" transform="rotate(-90 65.8 156.3)">10</text>
<text x="80.9" y="158.3">+3.3V</text>
<text x="94" y="158.3">4.7K</text>
<text x="104.1" y="158.3">4.7K</text>
<text x="108.5" y="160.9">GND</text>
<text x="154.2" y="160.9">GND</text>
<text x="51.7" y="164.7">+3.3V</text>
<text x="64" y="164.7">GND</text>
<text x="52.1" y="177.4">R77</text>
<text x="52.1" y="179.9">4.7K</text>
<text x="62.2" y="177.4">R76</text>
<text x="62.2" y="179.9">4.7K</text>
<text x="10.3" y="185.9">D</text>
<text x="23" y="182.5">SENSORS_I2C_SDA</text>
<text x="285.3" y="185.9">D</text>
<text x="23" y="187.6">SENSORS_I2C_SCL</text>
<text x="35" y="199.9">1</text>
<text x="85" y="199.9">2</text>
<text x="135" y="199.9">3</text>
<text x="185" y="199.9">4</text>
<text x="235" y="199.9">5</text>
<text x="285" y="199.9">6</text>
</g>
</svg>
